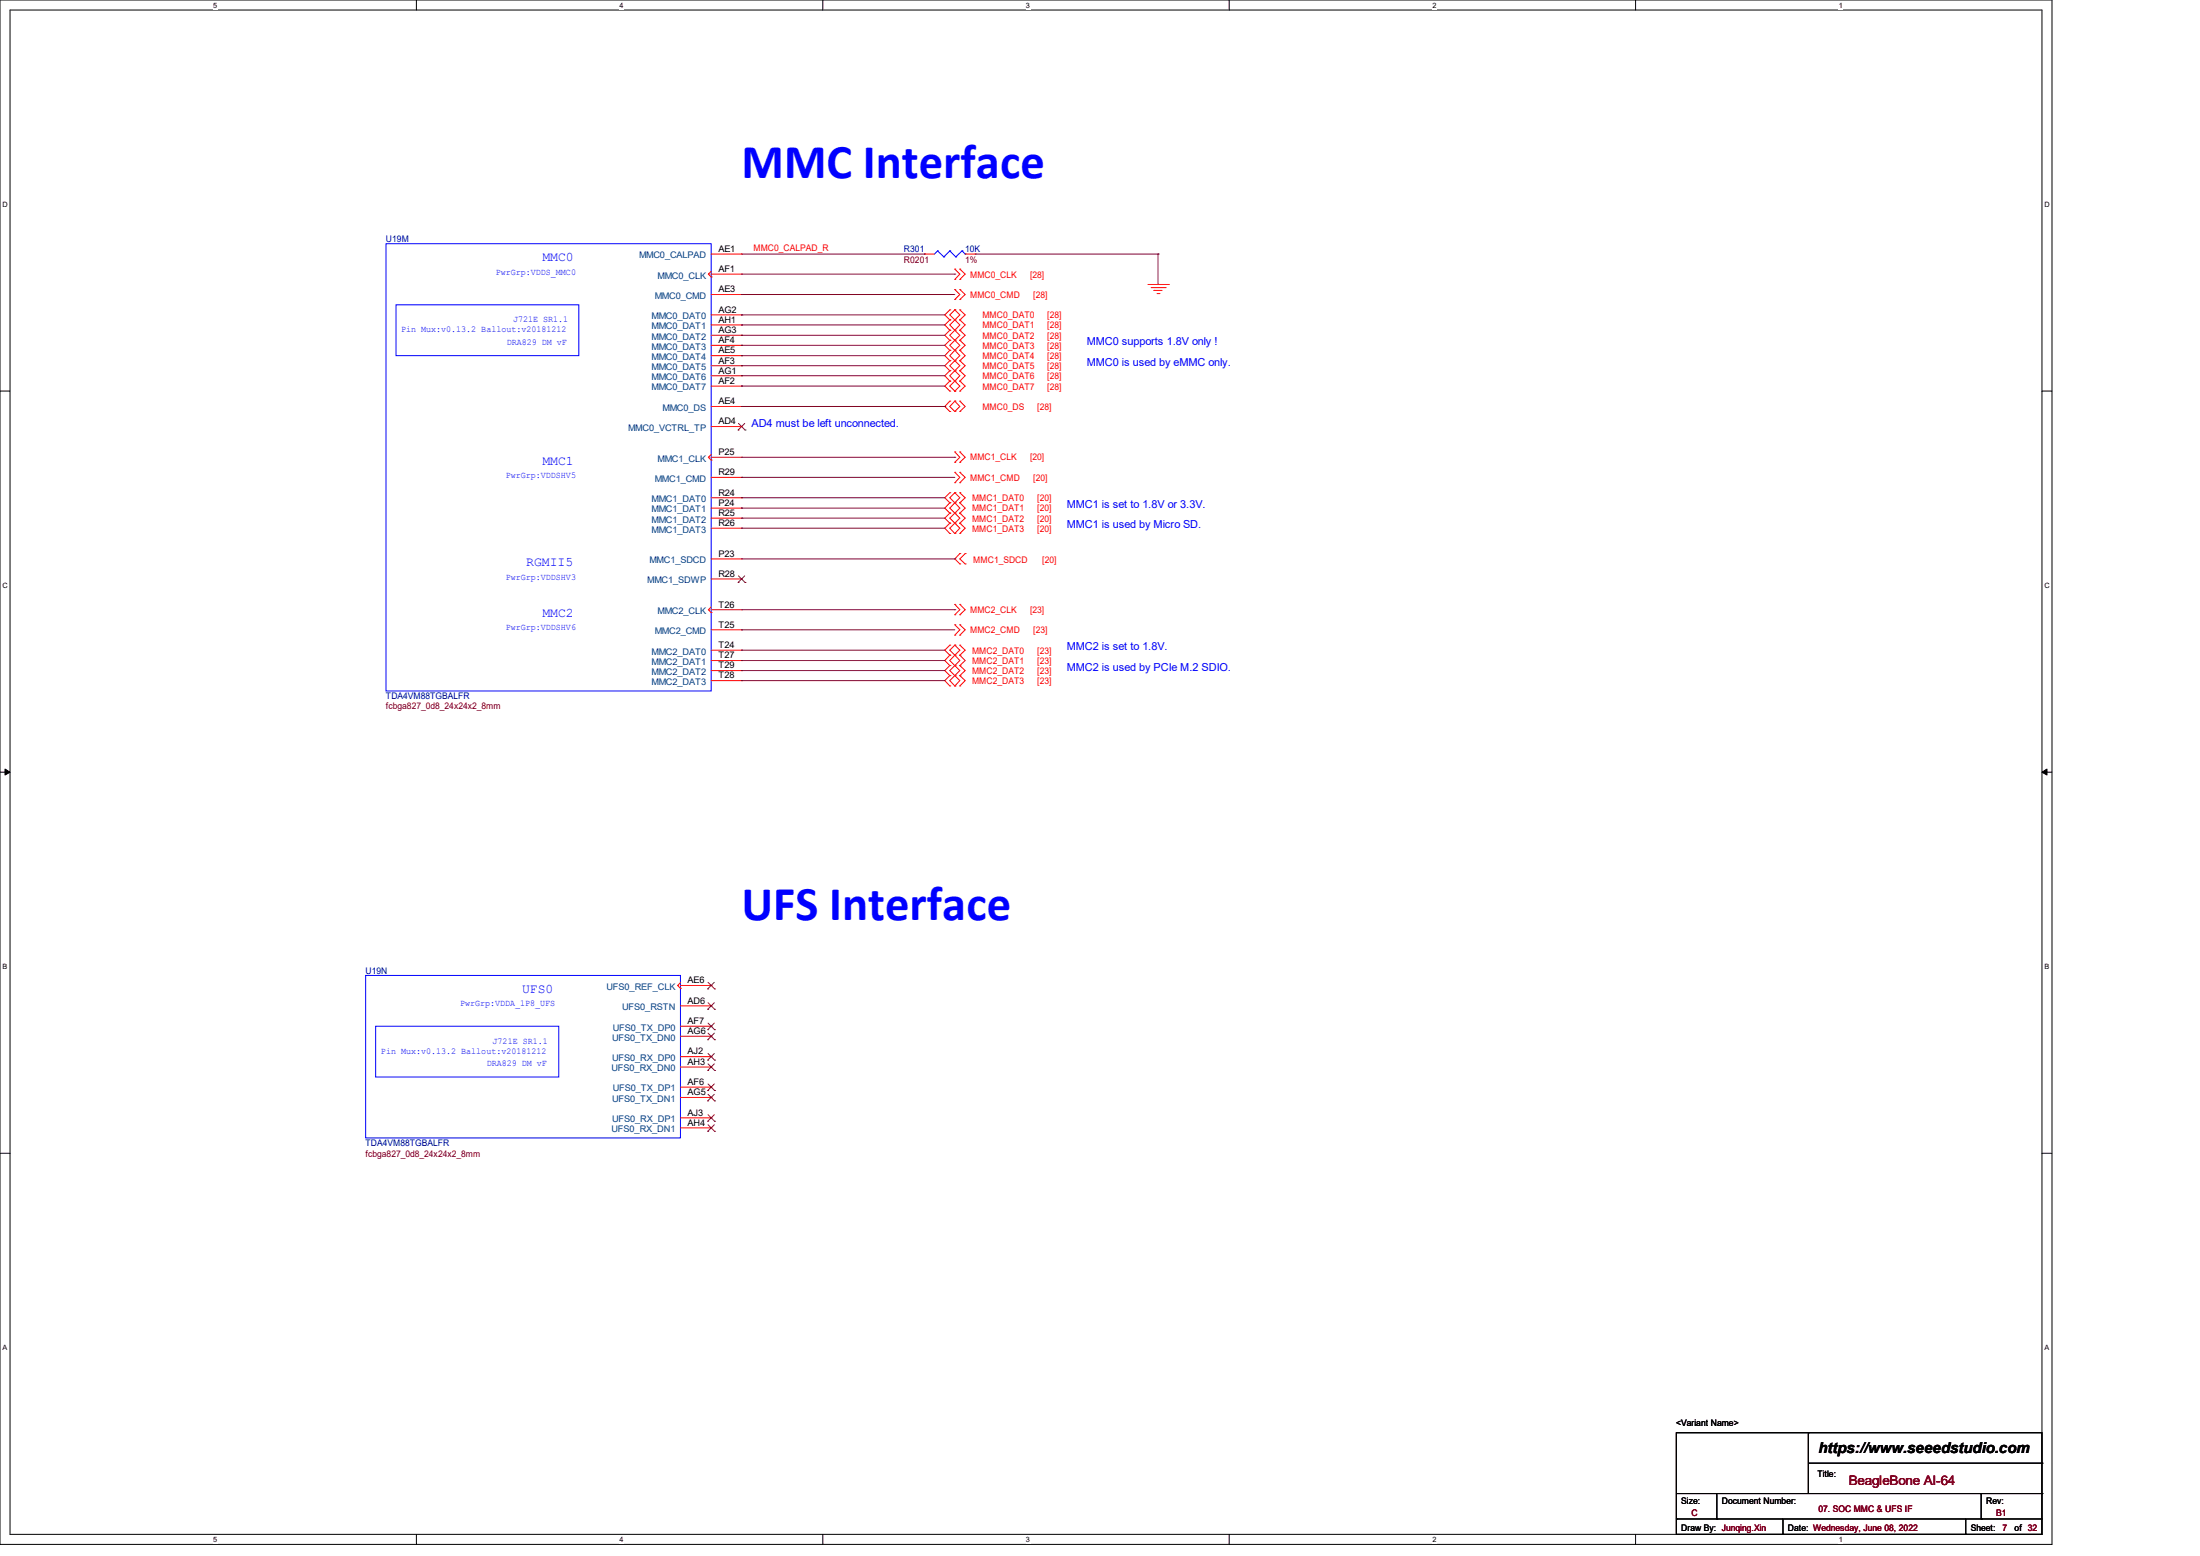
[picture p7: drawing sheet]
<svg xmlns="http://www.w3.org/2000/svg" width="297mm" height="210mm" viewBox="0 0 297 210" stroke-linecap="round" stroke-linejoin="round" font-family="sans-serif">
<path d="M0 0h277v208.4h-277zM1.4 1.4h274.3v205.7h-274.3z" fill="none" stroke="#000" stroke-width=".14"/>
<g fill="#fff">
<path d="M28.8 .1h.5v1.1h-.5z"/>
<path d="M28.8 207.2h.5v1.1h-.5z"/>
</g>
<path d="M56.2 0v1.4M56.2 207.1v1.3" fill="none" stroke="#000" stroke-width=".14"/>
<g fill="#fff">
<path d="M83.7 .1h.5v1.1h-.5z"/>
<path d="M83.7 207.2h.5v1.1h-.5z"/>
</g>
<path d="M111.1 0v1.4M111.1 207.1v1.3" fill="none" stroke="#000" stroke-width=".14"/>
<g fill="#fff">
<path d="M138.5 .1h.6v1.1h-.6z"/>
<path d="M138.5 207.2h.6v1.1h-.6z"/>
</g>
<path d="M165.9 0v1.4M165.9 207.1v1.3" fill="none" stroke="#000" stroke-width=".14"/>
<g fill="#fff">
<path d="M193.4 .1h.5v1.1h-.5z"/>
<path d="M193.4 207.2h.5v1.1h-.5z"/>
</g>
<path d="M220.8 0v1.4M220.8 207.1v1.3" fill="none" stroke="#000" stroke-width=".14"/>
<g fill="#fff">
<path d="M248.2 .1h.6v1.1h-.6z"/>
<path d="M248.2 207.2h.6v1.1h-.6z"/>
<path d="M.3 27.1h.8v1.1h-.8z"/>
<path d="M276 27.1h.7v1.1h-.7z"/>
<path d="M.3 78.5h.8v1.1h-.8z"/>
<path d="M276 78.5h.7v1.1h-.7z"/>
</g>
<path d="M0 52.8h1.4M275.7 52.8h1.3" fill="none" stroke="#000" stroke-width=".14"/>
<g fill="#fff">
<path d="M.3 129.9h.7v1.1h-.7z"/>
<path d="M276 129.9h.6v1.1h-.6z"/>
</g>
<path d="M0 104.2h1.4M275.7 104.2h1.3" fill="none" stroke="#000" stroke-width=".14"/>
<path d="M.7 103.8l.7 .4-.7 .4zM275.7 104.2l.7-.4v.8z" fill="#000" stroke="#000" stroke-width=".14"/>
<g fill="#fff">
<path d="M.3 181.4h.7v1.1h-.7z"/>
<path d="M276 181.4h.6v1.1h-.6z"/>
</g>
<g fill="none" stroke="#000" stroke-width=".14">
<path d="M0 155.7h1.4M275.7 155.7h1.3M226.3 193.4h49.4v13.7h-49.4zM244.1 193.4h.1M244.1 193.4v8.2M244.1 197.5h31.6M275.7 197.5h.1M226.3 205h.1M226.3 205h49.4M226.3 201.6h49.4M231.8 205h.1M231.8 201.6v3.4"/>
<path d="M240.7 207.1h.1M240.7 205v2.1M265.4 207.1h.1M265.4 205v2.1M267.5 205h.1M267.5 201.6v3.4M275.7 201.6h.1"/>
</g>
<g fill="none" stroke="#f00" stroke-width=".14">
<path d="M95.6 37h.1M95.6 37l.4 .4M96 37.4h.1M96 34.3h4.1M96 36.6l-.4 .4M96 37h4.1M96 39.8h4.1M100.1 34.3h.1M100.1 37h.1M100.1 39.8h.1M124.8 34.3h.1M124.8 34.3h1.4"/>
<path d="M128.9 37.7h.1M128.9 36.3h.1M128.9 39.1h.1M128.9 36.3l.7 .7-.7 .7M128.9 39.1l.7 .7-.7 .6M129.6 37.7h.1M129.6 36.3h.1M129.6 39.1h.1M129.6 36.3l.7 .7-.7 .7M129.6 39.1l.7 .7-.7 .6M130.3 34.3h1.4M131.7 34.3h.1"/>
<path d="M155 38.4h2.7M155.4 38.8h1.9M155.8 39.2h.1M155.8 39.2h1.1M156.2 39.6h.3M156.5 39.6h.1M157.3 38.8h.1M157.7 38.4h.1M96 42.5h4.1M96 43.9h4.1M96 45.3h4.1M96 46.6h4.1"/>
<path d="M96 48h4.1M96 49.4h4.1M96 50.7h4.1M96 52.1h4.1M96 54.9h4.1M96 57.6h4.1M100.1 42.5h.1M100.1 43.9h.1M100.1 45.3h.1M100.1 46.6h.1M100.1 48h.1M100.1 49.4h.1"/>
<path d="M100.1 50.7h.1M100.1 52.1h.1M100.1 54.9h.1M100.1 57.6h.1M128.2 41.8h.1M128.2 43.2h.1M128.2 44.6h.1M128.2 45.9h.1M128.2 47.3h.1M128.2 54.1h.1M128.2 55.5h.1M128.2 48.7h.1"/>
<path d="M128.2 50h.1M128.2 51.4h.1M128.2 52.8h.1M128.2 41.8l-.6 .7 .6 .7M128.2 43.2l-.6 .7 .6 .7M128.2 45.9l-.6 .7 .6 .7M128.2 44.6l-.6 .7 .6 .6M128.2 54.1l-.6 .8 .6 .6M128.2 51.4l-.6 .7 .6 .7M128.2 47.3l-.6 .7 .6 .7M128.2 48.7l-.6 .7 .6 .6M128.2 50l-.6 .7 .6 .7"/>
<path d="M128.9 40.4h.1M128.9 43.2h.1M128.9 41.8h.1M128.9 44.6h.1M128.9 45.9h.1M128.9 47.3h.1M128.9 55.5h.1M128.9 54.1h.1M128.9 48.7h.1M128.9 50h.1M128.9 51.4h.1M128.9 52.8h.1"/>
<path d="M128.9 41.8l-.7 .7 1.4 1.4-.7 .7M128.9 41.8l.7 .7-1.4 1.4 .7 .7M128.9 44.6l-.7 .7 1.4 1.3-.7 .7M128.9 44.6l.7 .7-1.4 1.3 .7 .7M128.9 54.1l-.7 .8 .7 .6M128.9 54.1l.7 .8-.7 .6M128.9 47.3l-.7 .7 .7 .7M128.9 47.3l.7 .7-1.4 1.4 1.4 1.3-.7 .7M128.9 48.7l.7 .7-1.4 1.3 .7 .7M128.9 51.4l-.7 .7 .7 .7M128.9 51.4l.7 .7-.7 .7M129.6 40.4h.1"/>
<path d="M129.6 41.8h.1M129.6 43.2h.1M129.6 44.6h.1M129.6 45.9h.1M129.6 47.3h.1M129.6 54.1h.1M129.6 55.5h.1M129.6 48.7h.1M129.6 50h.1M129.6 51.4h.1M129.6 52.8h.1M129.6 41.8l.7 .7-.7 .7"/>
<path d="M129.6 43.2l.7 .7-.7 .7M129.6 47.3l.7 .7-.7 .7M129.6 44.6l.7 .7-.7 .6M129.6 45.9l.7 .7-.7 .7M129.6 54.1l.7 .8-.7 .6M129.6 48.7l.7 .7-.7 .6M129.6 50l.7 .7-.7 .7M129.6 51.4l.7 .7-.7 .7M95.6 61.7h.1M95.6 61.7l.4 .4M96 62.1h.1M96 71.3h4.1"/>
<path d="M96 61.3l-.4 .4M96 61.7h4.1M96 67.2h4.1M96 69.9h4.1M96 64.4h4.1M96 78.1h4.1M96 68.6h4.1M96 75.4h4.1M100.1 71.3h.1M100.1 61.7h.1M100.1 67.2h.1M100.1 69.9h.1"/>
<path d="M100.1 64.4h.1M100.1 78.1h.1M100.1 68.6h.1M100.1 75.4h.1M128.2 66.5h.1M128.2 67.9h.1M128.2 69.3h.1M128.2 70.6h.1M128.2 72h.1M128.2 66.5l-.6 .7 .6 .7M128.2 67.9l-.6 .7 .6 .7M128.2 69.3l-.6 .6 .6 .7"/>
<path d="M128.2 70.6l-.6 .7 .6 .7M128.9 67.9h.1M128.9 66.5h.1M128.9 69.3h.1M128.9 70.6h.1M128.9 72h.1M128.9 62.4h.1M128.9 61h.1M128.9 65.2h.1M128.9 63.8h.1M128.9 66.5l-.7 .7 .7 .7M128.9 66.5l.7 .7-.7 .7"/>
<path d="M128.9 67.9l-.7 .7 1.4 1.3-1.4 1.4 .7 .7M128.9 67.9l.7 .7-1.4 1.3 1.4 1.4-.7 .7M128.9 61l.7 .7-.7 .7M128.9 63.8l.7 .6-.7 .8M129.6 66.5h.1M129.6 67.9h.1M129.6 69.3h.1M129.6 70.6h.1M129.6 72h.1M129.6 62.4h.1M129.6 61h.1M129.6 65.2h.1"/>
<path d="M129.6 63.8h.1M129.6 76.1h.1M129.6 74.7h.1M129.6 63.8l.7 .6-.7 .8M129.6 66.5l.7 .7-.7 .7M129.6 67.9l.7 .7-.7 .7M129.6 69.3l.7 .6-.7 .7M129.6 70.6l.7 .7-.7 .7M129.6 61l.7 .7-.7 .7M129.6 74.7l-.7 .7 .7 .7M130.3 74.7h.1M130.3 76.1h.1"/>
<path d="M130.3 74.7l-.7 .7 .7 .7M95.6 82.3h.1M95.6 82.3l.4 .4M96 82.7h.1M96 81.9l-.4 .4M96 82.3h4.1M96 85h4.1M96 87.8h4.1M96 89.2h4.1M96 90.5h4.1M96 91.9h4.1M100.1 82.3h.1"/>
<path d="M100.1 85h.1M100.1 87.8h.1M100.1 89.2h.1M100.1 90.5h.1M100.1 91.9h.1M128.2 87.1h.1M128.2 88.4h.1M128.2 89.8h.1M128.2 91.2h.1M128.2 92.6h.1M128.2 87.1l-.6 .7 .6 .6M128.2 88.4l-.6 .8 .6 .6"/>
<path d="M128.2 89.8l-.6 .7 .6 .7M128.2 91.2l-.6 .7 .6 .7M128.9 83h.1M128.9 81.6h.1M128.9 85.7h.1M128.9 84.3h.1M128.9 88.4h.1M128.9 87.1h.1M128.9 89.8h.1M128.9 91.2h.1M128.9 92.6h.1M128.9 81.6l.7 .7-.7 .7"/>
<path d="M128.9 84.3l.7 .7-.7 .7M128.9 87.1l-.7 .7 .7 .6M128.9 87.1l.7 .7-.7 .6M128.9 88.4l-.7 .8 1.4 1.3-1.4 1.4 .7 .7M128.9 88.4l.7 .8-1.4 1.3 1.4 1.4-.7 .7M129.6 83h.1M129.6 81.6h.1M129.6 85.7h.1M129.6 84.3h.1M129.6 87.1h.1M129.6 88.4h.1M129.6 89.8h.1"/>
<path d="M129.6 91.2h.1M129.6 92.6h.1M129.6 81.6l.7 .7-.7 .7M129.6 84.3l.7 .7-.7 .7M129.6 87.1l.7 .7-.7 .6M129.6 88.4l.7 .8-.7 .6M129.6 89.8l.7 .7-.7 .7M129.6 91.2l.7 .7-.7 .7M91.5 133h.1M91.5 133l.4 .4M91.9 133.4h.1M91.9 132.6l-.4 .4"/>
<path d="M91.9 133h4.1M91.9 135.8h4.1M91.9 138.5h4.1M91.9 139.9h4.1M96 133h.1M96 135.8h.1M96 138.5h.1M96 139.9h.1M91.9 142.6h4.1M91.9 144h4.1M91.9 146.7h4.1M91.9 148.1h4.1"/>
<path d="M91.9 150.9h4.1M91.9 152.2h4.1M96 142.6h.1M96 144h.1M96 146.7h.1M96 148.1h.1M96 150.9h.1M96 152.2h.1"/>
</g>
<g fill="none" stroke="#00f" stroke-width=".14">
<path d="M52.1 32.9h43.9v60.4h-43.9zM126.6 33.9h.1M126.6 33.9l-.4 .4M126.6 33.9l.8 .8M127.4 34.7h.1M128.2 33.9h.1M128.2 33.9l-.8 .8M128.2 33.9l.8 .8M129 34.7h.1M129.9 33.9h.1M129.9 33.9l-.9 .8M129.9 33.9l.4 .4"/>
<path d="M130.3 34.3h.1M53.5 41.1h24.6v6.9h-24.6zM49.4 131.7h42.5v21.9h-42.5zM50.7 138.5h24.7v6.9h-24.7z"/>
</g>
<g fill="none" stroke="#7f3f00" stroke-width=".14">
<path d="M99.7 58h.1M99.7 57.1l.9 .9M100.5 57.1l-.8 .9M100.6 58h.1M99.7 78.6h.1M99.7 77.7l.9 .9M100.5 77.7l-.8 .9M100.6 78.6h.1M95.5 133.5h.1M95.5 136.2h.1M95.5 139h.1M95.6 132.6l.9 .9"/>
<path d="M95.6 135.3l.9 .9M95.6 138.1l.9 .9M95.6 139.4l.9 .9M96.4 132.6l-.9 .9M96.4 135.3l-.9 .9M96.4 138.1l-.9 .9M96.4 139.4l-.9 .9M96.5 133.5h.1M96.5 136.2h.1M96.5 139h.1M95.5 140.3h.1M95.5 143.1h.1"/>
<path d="M95.5 144.5h.1M95.5 147.2h.1M95.5 148.6h.1M95.5 151.3h.1M95.5 152.7h.1M95.6 142.2l.9 .9M95.6 143.6l.9 .9M95.6 146.3l.9 .9M95.6 147.7l.9 .9M95.6 150.5l.9 .8M95.6 151.8l.9 .9M96.4 142.2l-.9 .9"/>
<path d="M96.4 143.6l-.9 .9M96.4 146.3l-.9 .9M96.4 147.7l-.9 .9M96.4 150.5l-.9 .8M96.4 151.8l-.9 .9M96.5 140.3h.1M96.5 143.1h.1M96.5 144.5h.1M96.5 147.2h.1M96.5 148.6h.1M96.5 151.3h.1M96.5 152.7h.1"/>
</g>
<g fill="none" stroke="#7f003f" stroke-width=".14">
<path d="M100.1 39.8h.1M100.1 37h28.8M100.1 39.8h28.8M100.1 34.3h24.7M124.8 34.3h.1M128.9 37h.1M131.7 34.3h24.6M156.3 34.3h.1M156.3 34.3v4.1M100.1 42.5h.1M100.1 43.9h.1M100.1 45.3h.1"/>
<path d="M100.1 46.6h.1M100.1 48h.1M100.1 49.4h.1M100.1 50.7h.1M100.1 52.1h.1M100.1 42.5h27.5M100.1 43.9h27.5M100.1 45.3h27.5M100.1 46.6h27.5M100.1 54.9h27.5M100.1 48h27.5M100.1 49.4h27.5"/>
<path d="M100.1 50.7h27.5M100.1 52.1h27.5M127.6 54.9h.1M100.1 64.4h.1M100.1 67.2h.1M100.1 68.6h.1M100.1 69.9h.1M100.1 71.3h.1M100.1 75.4h28.8M100.1 61.7h28.8M100.1 64.4h28.8M100.1 67.2h27.5"/>
<path d="M100.1 68.6h27.5M100.1 69.9h27.5M100.1 71.3h27.5M128.9 75.4h.1M128.9 61.7h.1M100.1 85h.1M100.1 89.2h.1M100.1 90.5h.1M100.1 91.9h.1M100.1 87.8h.1M100.1 85h28.8M100.1 82.3h28.8"/>
<path d="M100.1 89.2h27.5M100.1 90.5h27.5M100.1 91.9h27.5M100.1 87.8h27.5M128.9 82.3h.1"/>
</g>
<g font-size="6.6" fill="#00f">
<text x="100.1" y="24.1">MMC Interface</text>
<text x="100.1" y="124.2">UFS Interface</text>
</g>
<text font-size="2" x="245.5" y="196.1">https://www.seeedstudio.com</text>
<g font-size="1.8" fill="#00f">
<text x="73.2" y="35.3">MMC0</text>
<text x="73.2" y="62.7">MMC1</text>
<text x="71" y="76.4">RGMII5</text>
<text x="73.2" y="83.3">MMC2</text>
<text x="70.5" y="134">UFS0</text>
</g>
<text font-size="1.8" fill="#7f0000" x="249.6" y="200.5">BeagleBone AI-64</text>
<g font-size="1.5" fill="#00f">
<text x="146.7" y="46.6">MMC0 supports 1.8V only !</text>
<text x="146.7" y="49.4">MMC0 is used by eMMC only.</text>
<text x="101.5" y="57.6">AD4 must be left unconnected.</text>
<text x="144" y="68.5">MMC1 is set to 1.8V or 3.3V.</text>
<text x="144" y="71.3">MMC1 is used by Micro SD.</text>
<text x="144" y="87.8">MMC2 is set to 1.8V.</text>
<text x="144" y="90.5">MMC2 is used by PCIe M.2 SDIO.</text>
</g>
<g font-size="1.2" fill="#00007f">
<text x="52.1" y="32.7">U19M</text>
<text x="122" y="34">R301</text>
<text x="130.3" y="34">10K</text>
<text x="52.1" y="94.4">TDA4VM88TGBALFR</text>
<text x="49.4" y="131.4">U19N</text>
<text x="49.4" y="154.7">TDA4VM88TGBALFR</text>
</g>
<g font-size="1.2" fill="#003f7f">
<text x="86.3" y="34.9">MMC0_CALPAD</text>
<text x="88.4" y="40.3">MMC0_CMD</text>
<text x="88.8" y="37.6">MMC0_CLK</text>
<text x="88" y="43.1">MMC0_DAT0</text>
<text x="88" y="44.4">MMC0_DAT1</text>
<text x="88" y="45.8">MMC0_DAT2</text>
<text x="88" y="47.2">MMC0_DAT3</text>
<text x="88" y="48.6">MMC0_DAT4</text>
<text x="88" y="50">MMC0_DAT5</text>
<text x="88" y="51.3">MMC0_DAT6</text>
<text x="88" y="52.7">MMC0_DAT7</text>
<text x="84.8" y="58.2">MMC0_VCTRL_TP</text>
<text x="89.4" y="55.5">MMC0_DS</text>
<text x="88.4" y="65">MMC1_CMD</text>
<text x="88.8" y="62.3">MMC1_CLK</text>
<text x="88" y="71.9">MMC1_DAT3</text>
<text x="88" y="67.8">MMC1_DAT0</text>
<text x="88" y="70.5">MMC1_DAT2</text>
<text x="88" y="69.2">MMC1_DAT1</text>
<text x="87.7" y="76">MMC1_SDCD</text>
<text x="87.4" y="78.7">MMC1_SDWP</text>
<text x="88.8" y="82.9">MMC2_CLK</text>
<text x="88" y="88.3">MMC2_DAT0</text>
<text x="88" y="89.7">MMC2_DAT1</text>
<text x="88.4" y="85.6">MMC2_CMD</text>
<text x="88" y="91.1">MMC2_DAT2</text>
<text x="88" y="92.5">MMC2_DAT3</text>
<text x="81.9" y="133.6">UFS0_REF_CLK</text>
<text x="84" y="136.4">UFS0_RSTN</text>
<text x="82.6" y="140.5">UFS0_TX_DN0</text>
<text x="82.6" y="143.2">UFS0_RX_DP0</text>
<text x="82.7" y="139.1">UFS0_TX_DP0</text>
<text x="82.5" y="144.6">UFS0_RX_DN0</text>
<text x="82.6" y="148.7">UFS0_TX_DN1</text>
<text x="82.7" y="147.3">UFS0_TX_DP1</text>
<text x="82.5" y="152.8">UFS0_RX_DN1</text>
<text x="82.6" y="151.5">UFS0_RX_DP1</text>
</g>
<g font-size="1.2">
<text x="97" y="34">AE1</text>
<text x="97" y="36.7">AF1</text>
<text x="97" y="39.5">AE3</text>
<text x="97" y="42.2">AG2</text>
<text x="97" y="43.6">AH1</text>
<text x="97" y="45">AG3</text>
<text x="97" y="46.3">AF4</text>
<text x="97" y="47.7">AE5</text>
<text x="97" y="49.1">AF3</text>
<text x="97" y="50.4">AG1</text>
<text x="97" y="51.8">AF2</text>
<text x="97" y="54.6">AE4</text>
<text x="97" y="57.3">AD4</text>
<text x="97" y="61.4">P25</text>
<text x="97" y="64.1">R29</text>
<text x="97" y="71">R26</text>
<text x="97" y="66.9">R24</text>
<text x="97" y="69.6">R25</text>
<text x="97" y="68.3">P24</text>
<text x="97" y="77.8">R28</text>
<text x="97" y="75.1">P23</text>
<text x="97" y="82">T26</text>
<text x="97" y="84.7">T25</text>
<text x="97" y="87.5">T24</text>
<text x="97" y="88.9">T27</text>
<text x="97" y="90.2">T29</text>
<text x="97" y="91.6">T28</text>
<text x="92.8" y="132.7">AE6</text>
<text x="92.8" y="135.5">AD6</text>
<text x="92.8" y="138.2">AF7</text>
<text x="92.8" y="139.6">AG6</text>
<text x="92.8" y="142.3">AJ2</text>
<text x="92.8" y="143.7">AH3</text>
<text x="92.8" y="146.4">AF6</text>
<text x="92.8" y="147.8">AG5</text>
<text x="92.8" y="150.6">AJ3</text>
<text x="92.8" y="151.9">AH4</text>
<text x="226.3" y="192.4">&lt;Variant Name&gt;</text>
<text x="227" y="203">Size:</text>
<text x="232.5" y="203">Document Number:</text>
<text x="245.4" y="199.3">Title:</text>
<text x="268.1" y="203">Rev:</text>
<text x="227" y="206.6">Draw By: Junqing.Xin</text>
<text x="241.4" y="206.6">Date: Wednesday, June 08, 2022</text>
<text x="266.1" y="206.6">Sheet:</text>
<text x="272" y="206.6">of 32</text>
</g>
<g font-size="1.2" fill="#f00">
<text x="101.7" y="33.8">MMC0_CALPAD_R</text>
<text x="131" y="37.5">MMC0_CLK</text>
<text x="131" y="40.2">MMC0_CMD</text>
<text x="139.1" y="37.5">[28]</text>
<text x="139.5" y="40.2">[28]</text>
<text x="132.6" y="43">MMC0_DAT0</text>
<text x="132.6" y="44.3">MMC0_DAT1</text>
<text x="132.6" y="45.7">MMC0_DAT2</text>
<text x="132.6" y="47.1">MMC0_DAT3</text>
<text x="141.4" y="43">[28]</text>
<text x="141.4" y="44.3">[28]</text>
<text x="141.4" y="45.7">[28]</text>
<text x="141.4" y="47.1">[28]</text>
<text x="132.6" y="48.4">MMC0_DAT4</text>
<text x="132.6" y="49.8">MMC0_DAT5</text>
<text x="132.6" y="51.2">MMC0_DAT6</text>
<text x="132.6" y="52.6">MMC0_DAT7</text>
<text x="141.4" y="48.4">[28]</text>
<text x="141.4" y="49.8">[28]</text>
<text x="141.4" y="51.2">[28]</text>
<text x="141.4" y="52.6">[28]</text>
<text x="132.6" y="55.3">MMC0_DS</text>
<text x="140" y="55.3">[28]</text>
<text x="131" y="62.1">MMC1_CLK</text>
<text x="131" y="64.9">MMC1_CMD</text>
<text x="139.1" y="62.1">[20]</text>
<text x="139.5" y="64.9">[20]</text>
<text x="131.2" y="67.6">MMC1_DAT0</text>
<text x="131.2" y="69">MMC1_DAT1</text>
<text x="131.2" y="70.4">MMC1_DAT2</text>
<text x="131.2" y="71.8">MMC1_DAT3</text>
<text x="140" y="67.6">[20]</text>
<text x="140" y="69">[20]</text>
<text x="140" y="70.4">[20]</text>
<text x="140" y="71.8">[20]</text>
<text x="131.4" y="76">MMC1_SDCD</text>
<text x="140.7" y="76">[20]</text>
<text x="131" y="82.7">MMC2_CLK</text>
<text x="139.1" y="82.7">[23]</text>
<text x="131" y="85.5">MMC2_CMD</text>
<text x="131.2" y="88.2">MMC2_DAT0</text>
<text x="131.2" y="89.6">MMC2_DAT1</text>
<text x="139.5" y="85.5">[23]</text>
<text x="140" y="88.2">[23]</text>
<text x="140" y="89.6">[23]</text>
<text x="131.2" y="91">MMC2_DAT2</text>
<text x="131.2" y="92.3">MMC2_DAT3</text>
<text x="140" y="91">[23]</text>
<text x="140" y="92.3">[23]</text>
</g>
<g font-size="1.2" fill="#7f0000">
<text x="122" y="35.4">R0201</text>
<text x="130.3" y="35.4">1%</text>
<text x="52.1" y="95.8">fcbga827_0d8_24x24x2_8mm</text>
<text x="49.4" y="156.1">fcbga827_0d8_24x24x2_8mm</text>
<text x="228.3" y="204.6">C</text>
<text x="245.5" y="204.1">07. SOC MMC &amp; UFS IF</text>
<text x="269.5" y="204.6">B1</text>
<text x="270.3" y="206.6">7</text>
</g>
<g font-size="1.2" fill="#00f">
<text x="66.9" y="37.1">PwrGrp:VDDS_MMC0</text>
<text x="54.1" y="44.9">Pin Mux:v0.13.2 Ballout:v20181212</text>
<text x="68.4" y="46.5">DRA829 DM vF</text>
<text x="69.3" y="43.5">J721E SR1.1</text>
<text x="68.3" y="64.5">PwrGrp:VDDSHV5</text>
<text x="68.3" y="78.2">PwrGrp:VDDSHV3</text>
<text x="68.3" y="85.1">PwrGrp:VDDSHV6</text>
<text x="62.1" y="135.8">PwrGrp:VDDA_1P8_UFS</text>
<text x="51.4" y="142.3">Pin Mux:v0.13.2 Ballout:v20181212</text>
<text x="65.7" y="143.9">DRA829 DM vF</text>
<text x="66.5" y="140.9">J721E SR1.1</text>
</g>
<g font-size="1">
<text x="28.8" y="1">5</text>
<text x="83.7" y="1">4</text>
<text x="138.5" y="1">3</text>
<text x="193.4" y="1">2</text>
<text x="248.2" y="1">1</text>
<text x=".3" y="27.9">D</text>
<text x="276" y="27.9">D</text>
<text x=".3" y="79.4">C</text>
<text x="276" y="79.4">C</text>
<text x=".3" y="130.8">B</text>
<text x="276" y="130.8">B</text>
<text x=".3" y="182.2">A</text>
<text x="276" y="182.2">A</text>
<text x="28.8" y="208.1">5</text>
<text x="83.7" y="208.1">4</text>
<text x="138.5" y="208.1">3</text>
<text x="193.4" y="208.1">2</text>
<text x="248.2" y="208.1">1</text>
</g>
</svg>
